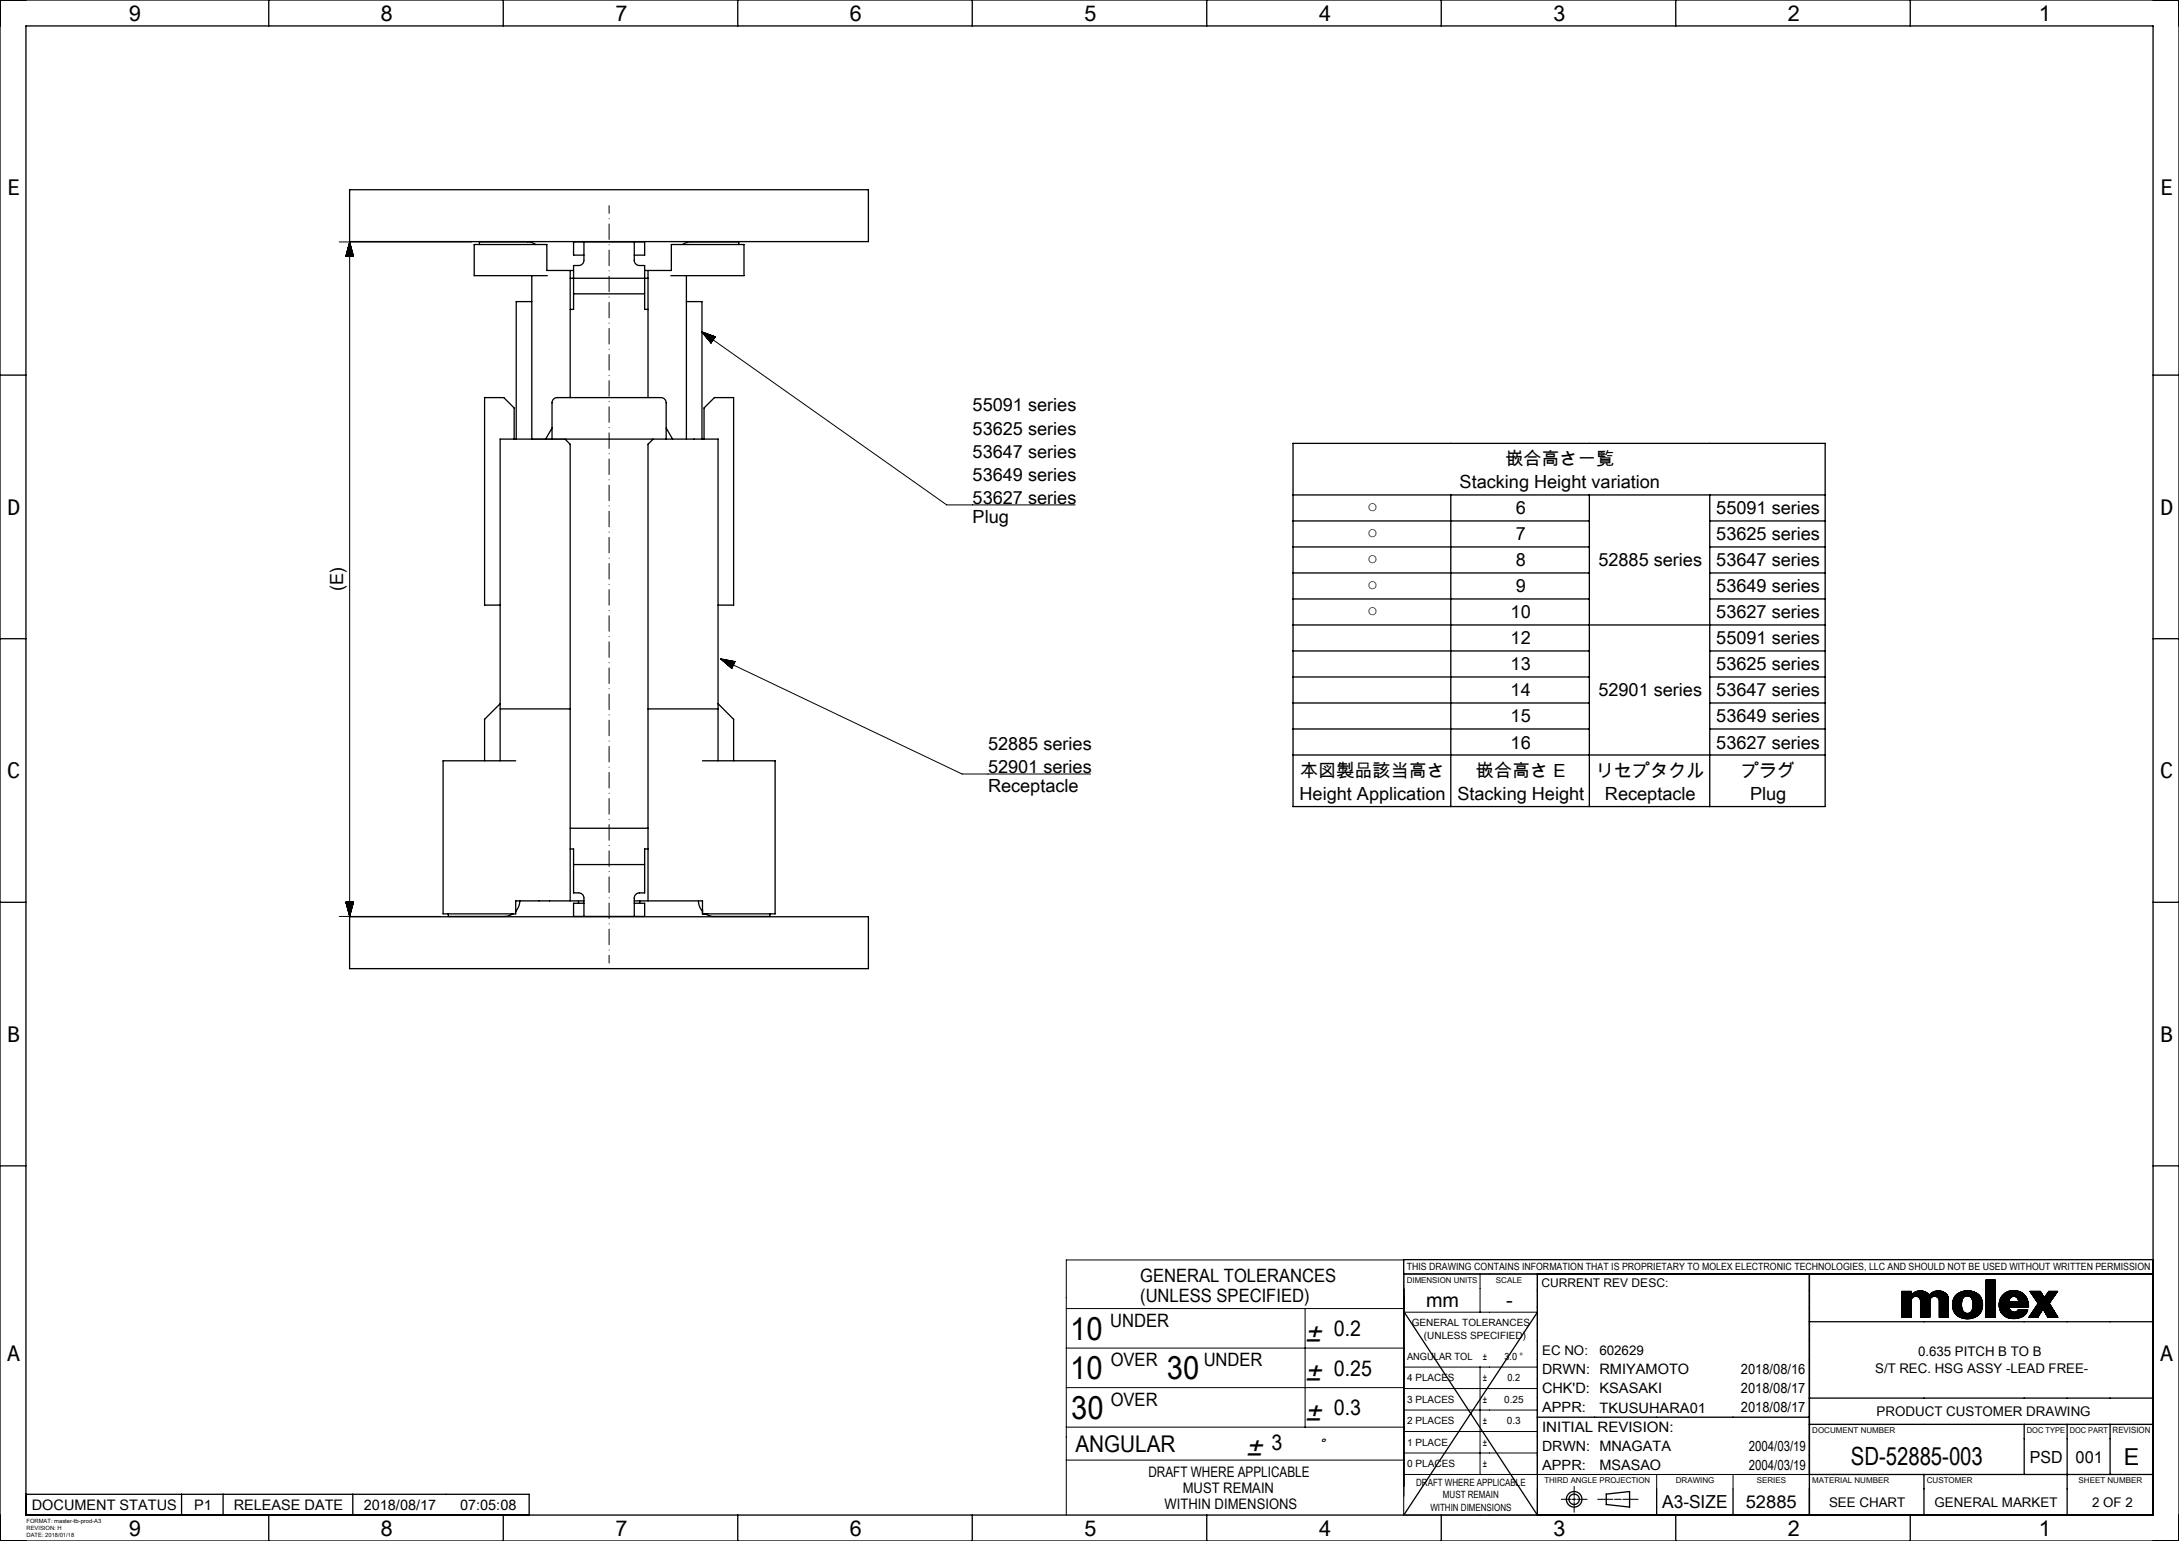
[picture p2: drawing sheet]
<svg xmlns="http://www.w3.org/2000/svg" width="420mm" height="297mm" viewBox="0 0 420 297" stroke-linecap="round" stroke-linejoin="round" font-family="sans-serif">
<g fill="none" stroke="#000" stroke-width=".19">
<path d="M117.4 39.6v1.5M65.4 46.6h25.5M66.7 49.4h1.4M66.7 49.4h.1M66.7 49.2v.2M66.8 49v.4M66.8 48.8v.6M66.8 48.7v.7M66.9 48.5v.9M66.9 48.3v1.1M67 48.1v1.3M67 48v1.4"/>
<path d="M67.1 47.8v1.6M67.1 47.6v1.8M67.2 47.4v2M67.2 47.2v2.2M67.3 47v2.4M67.3 46.9v2.5M67.4 46.7v2.7M67.4 46.6v130M67.4 46.6l-.7 2.8M67.4 46.6l.7 2.8M67.4 46.8v2.6M67.5 47v2.4"/>
<path d="M67.5 47.2v2.2M67.6 47.4v2M67.6 47.6v1.8M67.7 47.8v1.6M67.8 48v1.4M67.8 48.1v1.3M67.8 48.2v1.2M67.9 48.4v1M67.9 48.6v.8M68 48.8v.6M68 49v.4M68.1 49.2v.2"/>
<path d="M68.1 49.4h.1M117.4 42.1v.1M117.4 43.2v3M117.4 47.2h.1M117.4 48.2v3M117.4 52.2h.1M117.4 53.2v3M117.4 57.2v.1M117.4 58.3v3M117.4 62.3h.1M117.4 63.3v3M117.4 67.3h.1"/>
<path d="M117.4 68.3v3M117.4 72.3v.1M117.4 73.4v3M117.4 77.4h.1M117.4 78.4v3M135.2 63.9l47.3 33.4h24.7M135.2 63.9l1.8 2.2M135.2 63.9l2.7 1M135.3 64l2.1 1.5M135.4 64.1l2 1.5M135.5 64l2 1.4M135.5 64.3l1.9 1.3"/>
<path d="M135.7 64.5l1.7 1.2M135.7 64.1l1.8 1.3M135.8 64.6l1.5 1.1M135.9 64.2l1.7 1.1-1.6-1.1M135.9 64.8l1.4 .9M136 64.9l1.3 .9M136.2 65.1l1 .7M136.2 64.3l1.4 1M136.3 65.2l.9 .7M136.4 65.4l.8 .5M136.4 64.4l1.3 .8M136.5 65.5l.6 .5-.4-.3"/>
<path d="M136.6 64.4l1.1 .8M136.8 64.5l.9 .7M136.8 65.8l.3 .2M136.9 66l.2 .1M137 64.6l.7 .5M137 66.1h.1M137.2 64.6l.6 .5M137.3 64.7l.5 .3M137.5 64.8l.3 .2M137.7 64.8l.2 .1M137.9 64.9h.1M137.9 64.9l-.9 1.2"/>
<path d="M102.5 84.6h6.4M117.4 82.4h.1M117.4 83.4v3M117.4 87.4v.1M117.4 88.5v3M117.4 92.5h.1M117.4 93.5v3M117.4 97.5h.1M117.4 98.5v3M117.4 102.5v.1M117.4 103.6v3M117.4 107.6h.1"/>
<path d="M117.4 108.6v3M117.4 112.6h.1M117.4 113.6v3M117.4 117.6v.1M117.4 118.7v3M117.4 122.7h.1M117.4 123.7v3M117.4 127.7h.1M117.4 128.7v3M117.4 132.7v.1M117.4 133.8v3M117.4 137.8h.1"/>
<path d="M117.4 138.8v3M138.9 127l46.5 22.2h24.8M138.9 127l2.1 1.8M138.9 127l2.8 .5M139 127l2.4 1.1M139.1 127.2l2.2 1M139.2 127l2.2 1.1M139.2 127.3l2.1 1M139.4 127.1l2 1M139.4 127.4l1.9 .9M139.5 127.6l1.8 .8M139.6 127.1l1.8 .9"/>
<path d="M139.7 127.7l1.5 .7M139.7 127.1l1.8 .8-1.6-.7M139.8 127.8l1.4 .7M140 127.9l1.2 .6M140.1 127.2l1.4 .7M140.1 128.1l1.1 .5M140.3 128.2l.9 .4M140.3 127.3l1.2 .5M140.4 128.3l.7 .3M140.5 127.3l1 .5M140.6 128.4l.5 .3M140.7 127.3l.9 .4"/>
<path d="M140.7 128.6l.4 .1M140.9 128.7l.2 .1M140.9 127.4l.7 .3M141 128.8h.1M141.1 127.4l.5 .2M141.3 127.4l.3 .2M141.5 127.5h.2M141.7 127.5h.1M141.7 127.5l-.7 1.3M117.4 142.8h.1M117.4 143.8v3M117.4 147.8v.1"/>
<path d="M117.4 148.9v3M117.4 152.9h.1M117.4 153.9v3M117.4 157.9h.1M117.4 158.9v3M65.4 176.6h19.5M66.7 173.9h1.4M66.7 173.9l.7 2.7M66.7 173.9h.1M66.7 173.9v.2M66.7 173.9l.1 .4M66.8 173.9v.5"/>
<path d="M66.8 173.9v.6M66.9 173.9v.8M66.9 173.9v1M67 173.9v1.2M67 173.9v1.4M67.1 173.9v1.6M67.1 173.9v1.8M67.2 173.9v2M67.2 173.9v2.2M67.3 173.9v2.4M67.3 173.9l.1 2.6M67.5 173.9l-.1 2.5"/>
<path d="M67.5 173.9v2.4M67.6 173.9l-.1 2.2M67.6 173.9v2M67.7 173.9l-.1 1.8M67.7 173.9v1.6M67.8 173.9v1.4M67.8 173.9v1.3M67.9 173.9l-.1 1.1M67.9 173.9v.9M68 173.9l-.1 .7M68 173.9v.5M68.1 173.9l-.1 .4"/>
<path d="M68.1 173.9v.2M68.1 173.9h.1M68.1 173.9l-.7 2.7M117.4 162.9v.1M117.4 164v3M117.4 168h.1M117.4 169v3M117.4 173h.1M117.4 174v3M117.4 178v.1M117.4 179.1v3M117.4 183.1h.1"/>
<path d="M117.4 184.1v1.5M205.5 252.2h65.1M205.5 259.8h65.1M251.6 252.2v22.9M270.6 245.5h25.7v46.5h-25.7zM270.6 252.9h25.7M270.6 245.4v43M270.6 242.8h-65.1v49.2M285.3 245.5v7.4M366.6 248.9v5M366.6 248.9h1.8M366.6 248.9h.1"/>
<path d="M366.7 248.9l-.1 .1M366.8 248.9l-.2 .2M367 248.9l-.4 .4M367.1 248.9l-.5 .5M367.2 248.9l-.6 .6M367.3 248.9l-.7 .7M367.4 248.9l-.8 .8M367.5 248.9l-.9 .9M367.6 248.9l-1 1M367.7 248.9l-1.1 1.1M367.8 248.9l-1.2 1.2M367.9 248.9l-1.3 1.3"/>
<path d="M368 248.9l-1.4 1.4M368.1 248.9l-1.5 1.5M368.2 248.9l-1.6 1.6M368.3 248.9l-1.7 1.7M368.4 250.7a.89 .89 0 0 1 .9-.9 .89 .89 0 0 1 .9 .9M368.4 253.5l-.4 .4M368.4 253.4l-.5 .5M368.4 253.3l-.6 .6M368.4 253.2l-.7 .7M368.4 253.2l-.8 .7M368.4 253.1l-.8 .8M368.4 253l-.9 .9"/>
<path d="M368.4 252.9l-1 1M368.4 252.8l-1.1 1.1M368.4 252.7l-1.2 1.2M368.4 252.6l-1.3 1.3M368.4 252.5l-1.4 1.4M368.4 252.4l-1.5 1.5M368.4 252.3l-1.6 1.6M368.4 252.2l-1.7 1.7M368.4 252.1l-1.8 1.8M368.4 252l-1.8 1.8M368.4 251.9l-1.8 1.8M368.4 251.8l-1.8 1.8"/>
<path d="M368.4 251.7l-1.8 1.8M368.4 251.6l-1.8 1.8M368.4 251.5l-1.8 1.8M368.4 251.4l-1.8 1.8M368.4 251.3l-1.8 1.9M368.4 251.2l-1.8 1.8M368.4 251.1l-1.8 1.8M368.4 251l-1.8 1.8M368.4 250.9l-1.8 1.8M368.4 250.8l-1.8 1.9M368.4 250.8l-1.8 1.8M368.4 253.7l-.2 .2"/>
<path d="M368.4 253.6l-.3 .3M368.4 250.7v3.2h-1.8M368.4 250.7l-1.8 1.8M368.4 249.6l-1.8 1.8M368.4 249.5l-1.8 1.8M368.4 249.4l-1.8 1.8M368.4 249.3l-1.8 1.9M368.4 249.3l-1.8 1.8M368.4 249.2l-1.8 1.8M368.4 249.1l-1.8 1.8M368.4 249l-1.8 1.8M368.4 248.9l-1.8 1.8"/>
<path d="M368.4 248.9v.7M368.4 250.6l-1.8 1.8M368.4 250.5l-1.8 1.8M368.5 250.4l-1.9 1.9M368.8 249.2l-2.2 2.2M369 249.1l-2.4 2.4M369.1 249l-2.5 2.5M369.2 249l-2.6 2.6M369.4 248.9l-2.8 2.8M369.5 248.9l-2.9 2.9M369.6 248.8l-3 3M369.7 248.8l-3.1 3.1"/>
<path d="M369.7 248.8l-3.1 3.2M369.8 248.8l-3.2 3.2M369.9 248.8l-3.3 3.3M369.9 250.1l1.2-1.1-1.2 1.1M370 248.8l-3.4 3.4M370.1 250.3l1.2-1.2-1.2 1.2M370.1 248.8l-1.2 1.1M370.1 248.8l-1.1 1.1M370.2 251.1l1.6-1.6-1.6 1.7M370.2 250.9l1.5-1.5-1.5 1.7M370.2 250.8l1.5-1.4-1.5 1.5M370.2 250.7v3.2"/>
<path d="M370.2 248.8l-1.1 1.1M370.2 248.8l-1 1M370.3 248.8l-1.1 1M370.3 248.8l-1 1M370.5 248.8l-1.1 1M370.5 248.8l-1 1.1M370.6 248.8l-1.1 1.1M370.6 248.8l-1 1.1M370.7 248.8l-1.1 1.1M370.7 248.9l-1.1 1M370.8 248.9l-1.1 1M370.8 248.9l-1.1 1.1"/>
<path d="M370.9 248.9l-1.1 1.1M371 248.9l-1.1 1.2M371.1 249l-1.1 1.1M371.1 249l-1.1 1.2M371.2 249.1l-1.2 1.1M371.3 249.1l-1.2 1.3M371.4 249.1l-1.3 1.4M371.5 249.2l-1.3 1.4M371.5 249.3l-1.3 1.3M371.6 249.3l-1.4 1.4M371.6 249.3l-1.4 1.5M371.9 249.6l-1.7 1.6"/>
<path d="M371.9 249.6a2.3 2.3 0 0 0-3.5 0M372 253.9h.1M372 253.8l-.1 .1M372 253.7l-.2 .2M372 253.6l-.3 .3M372 253.5l-.4 .4M372 253.4l-.5 .5M372 253.3l-.6 .6M372 253.1l-.8 .8M372 253l-.9 .9M372 252.9l-1 1M372 252.8l-1.1 1.1"/>
<path d="M372 252.7l-1.2 1.2M372 252.6l-1.3 1.3M372 252.5l-1.4 1.4M372 252.4l-1.5 1.5M372 252.3l-1.6 1.6M372 252.2l-1.7 1.7M372 252.1l-1.8 1.8M372 252l-1.8 1.8M372 251.9l-1.8 1.9M372 251.9l-1.8 1.8M372 251.8l-1.8 1.8M372 251.6l-1.8 1.9"/>
<path d="M372 251.6l-1.8 1.8M372 251.5l-1.8 1.8M372 251.4l-1.8 1.8M372 251.3l-1.8 1.9M372 251.3l-1.8 1.8M372 251.2l-1.8 1.8M372 251.1l-1.8 1.8M372 251l-1.8 1.9M372 251l-1.8 1.8M372 250.9l-1.8 1.8M372 250.8l-1.8 1.8M372 250.7l-1.8 1.9"/>
<path d="M372 250.6l-1.8 1.8M372 250.5l-1.8 1.9M372 250.5l-1.8 1.8M372.1 250.4l-1.9 1.9M372.2 250.2l-2 2M372.3 249.2l-2.1 2.1M372.4 249.1l-2.2 2.3M372.6 249l-2.4 2.4M372.8 248.9l-2.6 2.6M372.9 248.9l-2.7 2.7M373 248.9l-2.8 2.8M373 248.8l-2.8 2.9"/>
<path d="M373.1 248.8l-2.9 3M373.2 248.8l-3 3M373.3 248.8l-3.1 3.1M373.3 248.8l-3.1 3.2M373.5 248.8l-3.3 3.3M373.6 248.8l-1.2 1.2M373.7 248.8l-1.2 1.1M373.7 248.8l-1.1 1.1M373.8 248.8l-1.1 1.1M373.8 250.8l1.4-1.4-1.4 1.5M373.8 248.8l-1 1M373.9 248.8l-1.1 1"/>
<path d="M374 248.8l-1 1M374.1 248.8l-1 1.1M374.2 248.9l-1 1M374.3 248.9l-1.1 1M374.4 248.9l-1.1 1M374.4 248.9l-1 1.1M374.5 249l-1 1M374.6 249l-1.1 1.1M374.7 249l-1.1 1.1M374.7 249.1l-1.1 1.1M374.8 249.1l-1.1 1.2M374.8 249.1l-1.1 1.3"/>
<path d="M375 249.2l-1.3 1.3M375 249.3l-1.2 1.2M375 249.3l-1.2 1.3M375.1 249.3l-1.3 1.3M375.1 249.4l-1.3 1.3M375.2 249.4l.3 .8v3.7h-1.7v-3.2a.89 .89 0 0 0-.9-.9 .89 .89 0 0 0-.9 .9v3.2h-1.8M375.2 249.4a2.3 2.3 0 0 0-3.3 .2M375.3 249.5l-1.5 1.5M375.3 249.6l-1.5 1.5M375.3 249.6l-1.5 1.6M375.4 249.6l-1.6 1.6M375.4 249.7l-1.6 1.6"/>
<path d="M375.4 249.7l-1.6 1.7M375.4 249.8l-1.6 1.7M375.5 249.8l-1.7 1.7M375.5 249.9l-1.7 1.7M375.5 250l-1.7 1.7M375.5 250l-1.7 1.8M375.5 250.1l-1.7 1.8M375.5 253.9h.1M375.5 253.8l-.1 .1M375.5 253.7l-.1 .2M375.5 253.7l-.2 .2M375.5 253.6l-.3 .3"/>
<path d="M375.5 253.5l-.4 .4M375.5 253.4l-.4 .5M375.5 253.4l-.5 .5M375.5 253.3l-.5 .6M375.5 253.3l-.6 .6M375.5 253.2l-.7 .7M375.5 253.1l-.7 .8M375.5 253l-.8 .9M375.5 253l-.9 .9M375.5 252.9l-1 1M375.5 252.8l-1 1.1M375.5 252.8l-1.1 1.1"/>
<path d="M375.5 252.7l-1.1 1.2M375.5 252.7l-1.2 1.2M375.5 252.5l-1.3 1.4M375.5 252.5l-1.4 1.4M375.5 252.4l-1.4 1.5M375.5 252.4l-1.5 1.5M375.5 252.3l-1.6 1.6M375.5 252.2l-1.6 1.7M375.5 252.2l-1.7 1.7M375.5 252.1l-1.7 1.8M375.5 252l-1.7 1.7M375.5 251.9l-1.7 1.8"/>
<path d="M375.5 251.9l-1.7 1.7M375.5 251.8l-1.7 1.8M375.5 251.8l-1.7 1.7M375.5 251.7l-1.7 1.7M375.5 251.6l-1.7 1.8M375.5 251.5l-1.7 1.8M375.5 251.5l-1.7 1.7M375.5 251.4l-1.7 1.7M375.5 251.3l-1.7 1.8M375.5 251.3l-1.7 1.7M375.5 251.2l-1.7 1.8M375.5 251.1l-1.7 1.8"/>
<path d="M375.5 251l-1.7 1.8M375.5 251l-1.7 1.7M375.5 250.9l-1.7 1.8M375.5 250.9l-1.7 1.7M375.5 250.8l-1.7 1.7M375.5 250.7l-1.7 1.8M375.5 250.7l-1.7 1.7M375.5 250.6l-1.7 1.8M375.5 250.5l-1.7 1.7M375.5 250.4l-1.7 1.8M375.5 250.4l-1.7 1.7M375.5 250.3l-1.7 1.8"/>
<path d="M375.5 250.3l-1.7 1.7M375.5 250.2l-1.7 1.7M376.7 252.9a3.3 3.3 0 0 0 4.4 .7M377.4 249.3l-.7 .7M377.5 249.2l-.8 .9M377.7 249.1l-1.1 1.1M377.7 253.8l1-.8-.9 .9M377.8 249.1l-1.2 1.2M377.9 249l-1.4 1.4M378 253.9l.9-.8-.9 .9M378 249l-1.5 1.5M378.1 251.5l-1.4 1.4"/>
<path d="M378.1 251.4l-1.5 1.4M378.1 249l-1.6 1.6M378.1 251.6l-1.4 1.4 1.4-1.4M378.1 251.3l-1.5 1.5 1.5-1.4M378.1 251.2l-1.5 1.5M378.1 251.7l-1.3 1.3M378.1 251.8l-1.3 1.3M378.1 251.8l-1.3 1.3 1.3-1.2M378.1 251.1l-1.5 1.5M378.1 251.9l-1.2 1.3M378.1 251l-1.6 1.6M378.1 252l-1.2 1.2"/>
<path d="M378.1 250.9l-1.6 1.6M378.1 252.1l-1.2 1.2M378.2 250.8l-1.7 1.7M378.2 252.1l-1.2 1.2M378.2 252.2l-1.2 1.1M378.2 250.7l-1.7 1.7M378.2 252.2l-1.2 1.2M378.2 250.6l-1.7 1.8M378.2 252.3l-1.1 1.1 1.1-1.1M378.2 252.4l-1.1 1.1M378.3 250.5l-1.9 1.8 1.8-1.7M378.3 252.4l-1.1 1.1"/>
<path d="M378.3 248.9l-1.9 1.9M378.3 252.5l-1.1 1M378.3 252.5a.98 .98 0 0 0 .9 .6 .98 .98 0 0 0 .9-.6M378.3 252.5l-1.1 1.1M378.3 252.6l-1 1 1-1M378.3 250.3l-1.9 1.9M378.3 252.6l-.9 1M378.4 252.7l-1 1M378.4 252.8l-.9 .9M378.4 248.9l-2 2M378.5 252.8l-1 .9M378.5 248.8l-2.1 2.2"/>
<path d="M378.5 252.8l-.9 1M378.5 252.9l-.8 .9 .9-.9M378.6 248.8l-2.2 2.2M378.6 248.8l-2.3 2.3M378.7 253l-.9 .9M378.7 248.8l-2.4 2.4M378.7 253l-.8 .9M378.8 253l-.9 .9M378.9 248.8l-2.6 2.5M378.9 248.8l-2.6 2.6M379 253.1l-1 .9M379 248.8l-2.7 2.6"/>
<path d="M379 253.1l-.9 .9M379.1 248.8l-2.8 2.7M379.1 253.1l-.9 .9M379.1 248.8l-2.8 2.8M379.2 253.1l-.9 .9M379.2 248.8l-2.9 2.8M379.2 253.1l-.9 1M379.2 248.8l-2.9 2.9M379.3 253.1l-.9 1M379.4 248.8l-3.1 3M379.4 253.1l-1 1M379.5 248.8l-3.1 3.1"/>
<path d="M379.5 253.1l-1 1M379.6 248.8l-3.2 3.2M379.6 253l-1 1.1M379.7 248.8l-3.3 3.3M379.8 252.9l-1.2 1.2M379.8 248.8l-1.1 1.1M379.9 248.8l-1 1M379.9 248.8l-.9 1M380 248.8l-.9 1M380 248.9l-.9 .9M380.1 248.9l-.9 .9M380.1 250.4a1.02 1.02 0 0 0-1.1-.6 1.02 1.02 0 0 0-.8 1l-.1 .9 .2 .8"/>
<path d="M380.1 250.4l.2 .8-.2 1.3M380.1 248.9l-.8 .9M380.2 252.1l1.8-1.6-1.8 1.7M380.2 248.9l-.9 .9M380.3 250.9l1.3-1.2-1.3 1.3M380.3 248.9l-.9 .9M380.3 251.1l1.4-1.3-1.4 1.4M380.3 251.6l1.5-1.5-1.5 1.6M380.3 248.9l-.8 .9M380.4 248.9l-.9 .9M380.4 249l-.8 .8M380.5 249l-.9 .8"/>
<path d="M380.5 249l-.9 .9M380.6 249l-.9 .9M380.6 249l-.8 1 .9-.9M380.7 249.1l-.9 .9M380.8 249.1l-1 .9M380.8 249.1l-.9 .9M380.8 249.1l-.9 1M380.9 249.2l-.9 .9M381 249.2l-1 1M381.1 249.3l-1 1M381.1 249.3l-1 1.1 1-1.1M381.1 249.3a3.3 3.3 0 0 0-4.4 .7 3.1 3.1 0 0 0 0 2.9"/>
<path d="M381.1 249.3l.7 .7M381.2 249.3l-1.1 1.1M381.2 249.4l-1.1 1.1M381.3 249.4l-1.1 1.1M381.3 249.4l-1.1 1.2M381.3 249.5l-1.1 1.1M381.4 249.5l-1.2 1.2M381.4 249.6l-1.2 1.2M381.5 249.6l-1.3 1.3M381.5 253.3l-.1 .1M381.6 249.7l-1.3 1.3M381.6 249.7l-1.3 1.4"/>
<path d="M381.7 249.8l-1.4 1.5M381.7 253l-.6 .6M381.7 249.9l-1.4 1.4M381.8 250l-1.5 1.4M381.8 250l-1.5 1.5M381.8 250a2.85 2.85 0 0 1-.7 3.6M381.8 252.9l-.8 .8M381.9 250.2l-1.6 1.6M381.9 252.8l-1 1M381.9 250.2l-1.6 1.7M381.9 252.7l-1.2 1.1M381.9 250.3l-1.6 1.6"/>
<path d="M381.9 250.3l-1.6 1.7M381.9 250.4l-1.7 1.7M382 252.5l-1.5 1.4M382 250.5l-1.8 1.8M382 250.5l-1.9 2M382 252.4l-1.6 1.6M382 250.6l-1.9 2M382 252.3l-1.7 1.7M382 250.7l-2 2.1M382.1 252.2l-1.9 1.8M382.1 250.7l-3.4 3.4M382.1 250.8l-3.4 3.3"/>
<path d="M382.1 252.1l-1.9 2M382.1 250.8l-3.3 3.4M382.1 250.9l-3.3 3.3M382.1 252.1l-2 2M382.1 250.9l-3.2 3.3M382.1 252l-2.1 2.1M382.1 251l-3.1 3.2M382.1 251.1l-3.1 3.1M382.1 251.9l-2.2 2.2M382.1 251.1l-3 3.1M382.1 251.8l-2.3 2.3M382.1 251.2l-3 3"/>
<path d="M382.1 251.7l-2.4 2.5M382.1 251.2l-2.9 3M382.1 251.7l-2.5 2.5M382.1 251.3l-2.8 2.9M382.2 251.6l-2.6 2.6M382.2 251.4l-2.9 2.8M382.2 251.5l-2.7 2.7M382.2 251.5l-2.8 2.7M382.8 246.7v7.2h1.8v-7.2M382.8 246.7h1.8M382.8 246.7h.1M382.9 246.7l-.1 .2"/>
<path d="M383 246.7l-.2 .2M383 246.7l-.2 .3M383.1 246.7l-.3 .3M383.2 246.7l-.4 .4M383.2 246.7l-.4 .5M383.3 246.7l-.5 .5M383.3 246.7l-.5 .6M383.5 246.7l-.7 .7M383.5 246.7l-.7 .8M383.6 246.7l-.8 .8M383.6 246.7l-.8 .9M383.7 246.7l-.9 .9"/>
<path d="M383.8 246.7l-1 1M383.8 246.7l-1 1.1M383.9 246.7l-1.1 1.2M384 246.7l-1.2 1.2M384.1 246.7l-1.3 1.3M384.2 246.7l-1.4 1.4M384.2 246.7l-1.4 1.5M384.3 246.7l-1.5 1.5M384.4 246.7l-1.6 1.6M384.5 246.7l-1.7 1.7M384.5 246.7l-1.7 1.8M384.6 251l-1.8 1.8"/>
<path d="M384.6 250.9l-1.8 1.9M384.6 250.8l-1.8 1.9M384.6 250.8l-1.8 1.8M384.6 250.7l-1.8 1.8M384.6 250.6l-1.8 1.8M384.6 250.5l-1.8 1.9M384.6 250.4l-1.8 1.9M384.6 250.4l-1.8 1.8M384.6 250.3l-1.8 1.8M384.6 250.2l-1.8 1.9M384.6 250.2l-1.8 1.8M384.6 250.1l-1.8 1.8"/>
<path d="M384.6 249.9l-1.8 1.9M384.6 249.9l-1.8 1.8M384.6 249.8l-1.8 1.8M384.6 249.7l-1.8 1.8M384.6 249.6l-1.8 1.9M384.6 249.6l-1.8 1.8M384.6 249.5l-1.8 1.8M384.6 249.4l-1.8 1.9M384.6 249.3l-1.8 1.9M384.6 249.3l-1.8 1.8M384.6 249.2l-1.8 1.8M384.6 249.1l-1.8 1.8"/>
<path d="M384.6 249l-1.8 1.9M384.6 248.9l-1.8 1.9M384.6 248.9l-1.8 1.8M384.6 248.8l-1.8 1.8M384.6 248.7l-1.8 1.9M384.6 248.7l-1.8 1.8M384.6 248.6l-1.8 1.8M384.6 248.4l-1.8 1.9M384.6 248.4l-1.8 1.8M384.6 248.3l-1.8 1.8M384.6 248.2l-1.8 1.8M384.6 248.1l-1.8 1.9"/>
<path d="M384.6 248.1l-1.8 1.8M384.6 248l-1.8 1.8M384.6 247.9l-1.8 1.8M384.6 247.8l-1.8 1.9M384.6 247.8l-1.8 1.8M384.6 247.7l-1.8 1.8M384.6 247.6l-1.8 1.8M384.6 247.5l-1.8 1.9M384.6 247.4l-1.8 1.9M384.6 247.4l-1.8 1.8M384.6 247.3l-1.8 1.8M384.6 247.2l-1.8 1.9"/>
<path d="M384.6 247.2l-1.8 1.8M384.6 247.1l-1.8 1.8M384.6 246.9l-1.8 1.9M384.6 246.9l-1.8 1.8M384.6 246.8l-1.8 1.8M384.6 246.7l-1.8 1.8M384.6 253.8l-.1 .1M384.6 253.7l-.2 .2M384.6 253.6l-.2 .3M384.6 253.6l-.3 .3M384.6 253.5l-.4 .4M384.6 253.3l-.5 .6"/>
<path d="M384.6 253.3l-.6 .6M384.6 253.2l-.7 .7M384.6 253.1l-.8 .8M384.6 253l-.9 .9M384.6 252.9l-1 1M384.6 252.8l-1.1 1.1M384.6 252.7l-1.2 1.2M384.6 252.6l-1.3 1.3M384.6 252.5l-1.4 1.4M384.6 252.4l-1.5 1.5M384.6 252.3l-1.6 1.6M384.6 252.2l-1.7 1.7"/>
<path d="M384.6 252.1l-1.8 1.8M384.6 252l-1.8 1.9M384.6 252l-1.8 1.8M384.6 251.9l-1.8 1.8M384.6 251.8l-1.8 1.8M384.6 251.7l-1.8 1.9M384.6 251.7l-1.8 1.8M384.6 251.6l-1.8 1.8M384.6 251.5l-1.8 1.8M384.6 251.4l-1.8 1.9M384.6 251.3l-1.8 1.8M384.6 251.2l-1.8 1.8"/>
<path d="M384.6 251.1l-1.8 1.9M384.6 251.1l-1.8 1.8M385.3 251.2v.6M385.3 251.8l.4 1.1M386.4 249.2l-.6 .6M386.6 249.1l-.9 .9M386.7 249l-1.1 1.1M386.9 249l-1.3 1.3M387 248.9l-1.5 1.5M387.1 248.9l-1.6 1.6M387.2 248.8l-1.7 1.8M387.3 250.8l-1.8 1.7"/>
<path d="M387.3 250.7l-1.8 1.8M387.3 250.8l-1.8 1.8M387.3 251.9l-1.4 1.4M387.3 252l-1.3 1.3M387.3 250.6l-1.8 1.8M387.3 252.1l-1.3 1.2M387.3 250.5l-1.8 1.9M387.3 252.1l-1.2 1.3M387.3 248.8l-1.9 1.9M387.3 250.9l-1.8 1.7M387.3 250.4l-1.9 1.9M387.3 252.2l-1.2 1.2"/>
<path d="M387.3 252.3l-1.2 1.2M387.4 252.3l-1.2 1.2M387.4 250.3l-2 2M387.4 252.4l-1.2 1.1M387.4 250.9l-1.8 1.8M387.4 248.8l-2 2M387.4 252.4l-1.1 1.2M387.5 248.8l-2.1 2.1M387.5 252.5l-1.1 1.2M387.5 250.9l-1.9 1.9M387.5 252.6l-1.1 1.1M387.5 248.8l-2.1 2.2"/>
<path d="M387.6 252.6l-1.1 1.1M387.6 250.1a.9 .9 0 0 1 1-.1 .9 .9 0 0 1 .4 .9h-1.7l.1-.6zM387.6 252.7l-1.1 1M387.6 248.8l-2.2 2.2M387.6 250.9l-2 1.9M387.6 252.7l-1 1.1M387.7 250.9l-2 2M387.7 252.7l-1.1 1.1M387.7 250.9l-2 2 2.1-2M387.8 252.8l-1 1.1M387.8 248.7l-2.5 2.5M387.9 250.9l-2.2 2.1"/>
<path d="M387.9 252.8l-1.1 1.1M387.9 248.7l-2.6 2.6M387.9 250.9l-2.1 2.1M387.9 248.7l-2.6 2.7M388 252.9l-1.1 1M388 250.9l-2.2 2.2 2.2-2.2M388 248.7l-2.7 2.7M388.1 252.9l-1.2 1M388.1 248.7l-2.8 2.8M388.1 252.9l-1.1 1.1M388.2 250.9l-2.3 2.3M388.2 252.9l-1.1 1.1"/>
<path d="M388.2 248.7l-2.9 2.9M388.2 251.9l2.2-2.1-2.1 2.1M388.3 252.9l-1.2 1.1M388.3 250.9l-2.4 2.3M388.3 248.7l-3 3M388.3 250.9l-1 1M388.3 252.9l-1.1 1.1M388.4 248.7l-3.1 3.1M388.4 251.9l2.1-2-2.1 2M388.4 250.9l-1 1M388.4 249.9l1-.9-1 .9M388.4 252.9l-1.2 1.2"/>
<path d="M388.5 250.9l-1.1 1M388.5 248.7l-3.2 3.2M388.5 252.9l-1.2 1.2M388.5 250.9l-1 1M388.5 248.8l-3.2 3.1M388.6 248.8l-3.2 3.2M388.6 250.9l-1.1 1M388.7 250.9l-1 1M388.7 248.8l-3.3 3.3M388.7 252.7l-1.4 1.4M388.8 250.9l-1.1 1M388.8 248.8l-3.4 3.4"/>
<path d="M388.8 250.9l-1 1M388.9 248.8l-1.2 1.2M388.9 250.9l-1.1 1M388.9 248.8l-1.1 1.1M388.9 250.9l-1 1M389 248.8l-1.1 1.1M389 251.9l1.7-1.6-1.7 1.6M389 250.9l-1 1M389 248.9l-1 1M389 250.5l1.1-1-1.1 1.1M389 252.4l-.1 .2M389.1 250.8l1.2-1.2-2.3 2.3"/>
<path d="M389.1 252.4l-1.7 1.7M389.1 248.9l-1 1M389.1 252.4l-1.6 1.7M389.2 248.9l-1 1M389.2 248.9l-.9 1M389.2 252.4l-1.7 1.7M389.3 252.4l-1.7 1.7M389.3 248.9l-.9 1M389.4 252.4l-1.7 1.7M389.5 249l-1 .9M389.5 249l-.9 1M389.5 252.4l-1.7 1.7"/>
<path d="M389.5 249.1l-.8 .9M389.6 252.4l-1.7 1.7M389.7 249.1l-1 1M389.7 252.4l-1.7 1.7M389.7 249.1l-.9 1 .9-.9M389.8 249.2l-1 1M389.8 252.4l-1.7 1.7M389.8 249.2l-.9 1M389.9 252.4l-1.7 1.7M389.9 249.3l-1 .9M389.9 249.3l-1 1M390 249.3l-1 1.1"/>
<path d="M390 252.4l-1.8 1.7M390 249.4l-1 1M390 252.4l-1.7 1.7M390.1 249.4l-1.1 1.1M390.1 252.4l-1.7 1.7M390.2 249.5l-1.2 1.1M390.2 252.4l-1.7 1.7M390.2 249.5l-1.1 1.2M390.2 249.6l-1.1 1.1M390.3 252.4l-1.7 1.7M390.3 249.7l-2.2 2.2M390.3 252.4l-1.6 1.7"/>
<path d="M390.4 249.8l-2.1 2.1M390.5 252.4l-1.8 1.7M390.5 249.9l-2 2M390.5 252.4l-1.6 1.7M390.5 250l-1.9 1.9M390.5 253.1l-.4 .5M390.6 250l-1.9 1.9M390.6 250.1l-1.9 1.8M390.6 252.4l-1.6 1.7M390.6 250.1l.3 .7 .1 1.1h-3.7a.92 .92 0 0 0 .6 .9 .92 .92 0 0 0 1.1-.4h1.9M390.6 250.1a2.85 2.85 0 0 0-3-1.3 2.85 2.85 0 0 0-2.3 2.4M390.6 250.1l-1.8 1.8"/>
<path d="M390.6 250.1l-1.7 1.8M390.6 250.2l-1.7 1.7M390.6 253l-.7 .7M390.6 252.4l-1.6 1.6M390.7 252.4l-1.6 1.6M390.7 252.9l-.9 .9M390.7 250.3l-1.5 1.6M390.7 250.4l-1.5 1.5M390.7 250.4l-1.4 1.5M390.8 252.8l-1.1 1M390.8 250.5l-1.5 1.4M390.8 252.4l-1.6 1.6"/>
<path d="M390.8 250.5l-1.4 1.4M390.8 250.6l-1.3 1.3M390.8 252.6l-1.3 1.3M390.8 252.4l-1.5 1.6M390.8 250.7l-1.2 1.2M390.8 252.5l-1.4 1.4M390.9 252.4a2.62 2.62 0 0 1-3.1 1.7 2.64 2.64 0 0 1-2.1-1.2M390.9 250.7l-1.2 1.2M390.9 250.8l-1.1 1.1M390.9 250.9l-1 1M390.9 251l-.9 .9M390.9 251.1l-.8 .8"/>
<path d="M390.9 251.1l-.7 .8M391 251.2l-.8 .7M391 251.2l-.7 .7M391 251.3l-.6 .6M391 251.4l-.5 .5M391 251.5l-.4 .4M391 251.5l-.3 .4M391 251.6l-.3 .3M391 251.7l-.2 .2M391 251.8v.1M391 251.8l-.1 .1M391 253.9h1.8l1-1.6 .9 1.6"/>
<path d="M391.3 248.9h.1M391.4 248.9l-.1 .1M391.5 248.9l-.2 .1M391.6 248.9l-.2 .2M391.7 248.9l-.3 .2M391.8 248.9l-.3 .3M391.9 248.9l-.4 .3M391.9 248.9l-.4 .4M392 248.9l-.4 .4M392.1 248.9l-.5 .5M392.1 250.2l1.3-1.2-1.2 1.2M392.2 248.9l-.6 .5"/>
<path d="M392.2 248.9l-.5 .6M392.3 248.9l-.6 .6M392.4 250.5l1.2-1.2-1.2 1.3M392.4 248.9l-.7 .7M392.5 250.6l1.2-1.1-1.2 1.2M392.5 248.9l-.7 .7M392.6 248.9l-.8 .8M392.7 248.9l-.8 .9 .9-.9M392.8 248.9l-.9 .9M392.8 253.8v.1M392.9 248.9l-1 .9M392.9 253.7l-.2 .2"/>
<path d="M392.9 248.9l-1 1M393 253.5l-.3 .4M393.1 248.9l-1.1 1.1M393.1 253.4l-.5 .5M393.2 248.9l-1.1 1.2 1.1-1.2M393.2 253.2l-.6 .7M393.3 248.9l.7 1.2M393.3 248.9h-2l1.5 2.3-1.8 2.7M393.3 248.9l-1.2 1.2M393.4 249.1l-1.2 1.2M393.4 252.9l-1 1M393.5 249.2l-1.2 1.1"/>
<path d="M393.5 249.2l-1.2 1.2M393.5 252.7l-1.1 1.2M393.5 249.3l-1.2 1.2M393.6 252.6l-1.3 1.3M393.6 249.4l-1.2 1.2M393.7 249.5l-1.2 1.2M393.7 249.6l-1.2 1.1M393.7 252.4l-1.4 1.5M393.7 249.6l-1.1 1.2M393.8 249.7l-1.2 1.2M393.8 249.7l-1.1 1.2M393.8 249.8l-1.1 1.1"/>
<path d="M393.9 252.4l1.2-1.1-1.2 1.2M393.9 249.8l-1.2 1.2M393.9 249.9l-1.2 1.1M393.9 249.9l-1.2 1.2M393.9 249.9l-1.1 1.2M393.9 252.6l1.2-1.2-1.1 1.2M394 250l-1.2 1.2M394 250.1l-1.3 1.3M394 252.7l1.2-1.1-1.1 1.2M394 250.1l.9-1.2h1.7l-1.6 2.3 1.7 2.7h-2M394.1 252.9l1.2-1.2-1.1 1.2M394.2 253l1.2-1.1-1.1 1.2"/>
<path d="M394.9 248.9v.1M395 251.2l-1.2 1.2M395 248.9l-.4 .5M395.1 251.3l-1.2 1.2M395.1 248.9l-.7 .7M395.2 251l-1.4 1.3M395.2 248.9l-.9 .8M395.2 251.4l-1.2 1.2M395.2 251.5l-1.2 1.2M395.2 248.9l-1 1M395.3 251.6l-1.2 1.3 1.2-1.2M395.3 248.9l-2.7 2.6"/>
<path d="M395.3 250.8l-3.1 3.1M395.3 248.9l-2.8 2.8M395.4 251.8l-1.2 1.2M395.4 248.9l-3 3M395.4 250.6l-3.3 3.3M395.5 252l-1.2 1.2 1.2-1.2M395.5 248.9l-3.4 3.4M395.5 252l-1.2 1.2M395.6 252.1l-1.2 1.2M395.6 250.4l-3.5 3.5M395.6 248.9l-3.6 3.6M395.6 252.2l-1.2 1.1"/>
<path d="M395.6 252.2l-1.1 1.2M395.6 248.9l-3.7 3.7M395.7 252.3l-1.2 1.2M395.7 252.3l-1.2 1.3M395.7 248.9l-3.9 3.9M395.8 252.4l-1.2 1.2M395.8 248.9l-4.2 4.1M395.8 252.5l-1.2 1.1M395.8 252.5l-1.2 1.2M395.8 248.9l-4.3 4.3M395.8 252.6l-1.1 1.2M395.9 250l-3.9 3.9"/>
<path d="M395.9 252.6l-1.2 1.2M395.9 248.9l-4.5 4.5M395.9 252.7l-1.2 1.2M395.9 252.7l-1.1 1.2M396 252.7l-1.2 1.2M396 252.8l-1.1 1.1M396 249.8l-4.1 4.1M396 248.9l-4.8 4.8M396 253.9l.4-.4-.3 .4M396 252.9l-1 1M396.1 252.9l-1 1M396.1 248.9l-5 5"/>
<path d="M396.1 253l-.9 .9M396.1 249.6l-4.3 4.3M396.1 253l-.8 .9M396.2 253.1l-.8 .8M396.2 248.9l-5 5M396.2 253.2l-.7 .7M396.3 253.2l-.7 .7M396.3 253.9l.2-.2-.2 .2M396.3 249.4l-4.5 4.5M396.3 253.3l-.6 .6M396.3 248.9l-5 5M396.3 253.3l-.5 .6"/>
<path d="M396.4 253.4l-.6 .5M396.4 248.9l-5 5M396.4 253.4l-.5 .5M396.4 249.2l-4.7 4.7M396.5 253.6l-.4 .3M396.5 253.6l-.3 .3M396.5 248.9l-5 5M396.6 249l-4.9 4.9M396.6 253.7l-.2 .2M396.6 248.9l-5 5M396.6 253.8l-.1 .1M396.6 253.8v.1"/>
<path d="M396.6 253.9h.1M205.5 275.1h65.1M205.5 267.4h65.1M270.6 263.5h25.7M270.6 267.6h25.7M270.6 271.8h25.7M270.6 275.9h25.7M285.3 263.5v20.7M205.5 281.4h65.1M270.6 284.2h78.2v2.7M270.6 280h25.7M300.9 289h2"/>
<path d="M303.1 289h.7M303.4 286.5v1.9M303.4 288.6v.7M303.4 289.5v2M304 289h1.9M308 289h2.9M311.2 289h1.3M312.8 289h3M319.3 284.2v2.7M334 284.2v2.7"/>
</g>
<g fill="none" stroke="#000" stroke-width=".25">
<path d="M0 0h420v297h-420zM51.8 0v5M97 0v5M142.2 0v5M187.4 0v5M232.6 0v5M277.8 0v5M323 0v5M368.2 0v5M5 5h410v287h-410zM67.4 36.6h100v10h-100zM92.4 47.1v-.5h9.3l.8 .2 .7 .3"/>
<path d="M102.5 58.1h-3v26.5M102.5 53.1v31.5M109.9 53.6h15M109.9 52.1v24.5M110.6 52.1h-5.2v-5h-14v6h14.1M110.6 56.6h13.7M112.6 46.6v3.6a1 1 0 0 1-1 1h-1v8.4h-.7M112.6 49.2h-2v-2.6h13.7v2.6h-2M122.3 46.6v4l.6 .5 1.4 .1v8.4h.6M124.3 52.1h5.1v-5h14v6h-14.1M124.9 52.1v24.5M131.6 47.1l.7-.3 .8-.2h9.3v.5"/>
<path d="M132.3 58.1h3v26.5M132.3 53.1v31.5M0 72.3h5M415 72.3h5M99.1 84.6v-6l-2-2h-3.7v40h3M106.4 84.6v-7.1l.2-.5 .5-.3 20.3-.1 .7 .3 .3 .6v7.1M106.4 82.5l-1.2 2.1M108.9 84.6l1 1v88M125.9 84.6l-1 1v88M128.4 82.5l1.2 2.1M135.7 84.6v-6l2-2h3.7v40h-3M249.2 85.5h102.6v69.9h-102.6z"/>
<path d="M249.2 95.4h102.6M279.6 95.4v60M306.3 95.4v60M329.6 95.4v60M249.2 100.4h57.1M249.2 105.4h57.1M249.2 110.4h57.1M249.2 115.4h57.1M329.6 100.4h22.2M329.6 105.4h22.2M329.6 110.4h22.2M329.6 115.4h22.2"/>
<path d="M0 123.1h5M96.4 135.6l-3 3v8M96.4 136.6h13.5M124.9 136.6h13.5M138.4 135.6l3 3v8M249.2 120.5h102.6M249.2 125.5h57.1M249.2 130.5h57.1M249.2 135.5h57.1M329.6 125.5h22.2M329.6 130.5h22.2M329.6 135.5h22.2"/>
<path d="M415 123.1h5M96.4 146.6v-62h42v62M99.4 146.6h-14v29.5h14v-2.5h13.2M109.9 159.6h15M135.4 146.6h14v29.5h-14v-2.5h-13.1M249.2 140.5h57.1M249.2 145.5h102.6M329.6 140.5h22.2M0 173.9h5M67.4 176.7h100v10h-100zM86.4 176.1v.5h10.8l.8-.1 .8-.4M100.2 173.6l-.2 1.1-.6 .9"/>
<path d="M103.9 173.6h.1M105.9 173.6h.1M109.9 163.6h.7v8.5h1a1 1 0 0 1 1 1v3.5M110.6 166.6h13.7M111.5 173.6v.5M112.6 174.1h-2v2.5h13.7v-2.5h-2M123.3 173.6v.5M124.9 163.6h-.6v8.5h-1.4l-.6 .6v3.9M134.6 173.6l.2 .9 .6 1.1M148.4 176.1v.5h-10.8l-.8-.1-.8-.4M415 173.9h5M0 224.7h5"/>
<path d="M415 224.7h5M270.7 253l25.6 38.9M296.3 253l-25.6 38.8M296.3 245.5v38.7M348.8 254.7h66.2M348.8 245.5v46.5M415 242.8h-144.4v2.7h144.4M296.3 273.1h52.5M348.8 269.5h66.2M348.8 274.5h66.2M390.2 274.5v9.7M398.4 274.5v17.5"/>
<path d="M406.7 274.5v9.7M5 288h97v4M35 288v4M43 288v4M51.8 292v5M68 288v4M97 292v5M142.2 292v5M187.4 292v5M232.6 292v5M277.8 292v5M296.3 286.9v5.1"/>
<path d="M309.6 288l4.5-.5v3l-4.5-.5zM319.3 286.9v5.1M323 292v5M334 286.9v5.1M348.8 284.2h66.2M368.2 292v5M370.8 284.2v7.8"/>
<circle cx="303.4" cy="289" r="1"/>
<circle cx="303.4" cy="289" r="1.5"/>
</g>
<g font-size="6.9">
<text x="251.8" y="259.3">±</text>
<text x="251.8" y="267">±</text>
<text x="251.8" y="274.6">±</text>
<text x="240.4" y="281.3">±</text>
</g>
<g font-size="6.2">
<text x="206.3" y="258.2">10</text>
<text x="206.3" y="265.9">10</text>
<text x="224.9" y="265.9">30</text>
<text x="206.5" y="273.5">30</text>
</g>
<text font-size="4.8" x="356.8" y="282.4">SD-52885-003</text>
<text font-size="4.5" x="409.4" y="282.3">E</text>
<text font-size="4.4" x="207.3" y="279.8">ANGULAR</text>
<g font-size="4.2">
<text x="24.8" y="4">9</text>
<text x="73.3" y="4">8</text>
<text x="118.5" y="4">7</text>
<text x="163.7" y="4">6</text>
<text x="208.9" y="4">5</text>
<text x="254.1" y="4">4</text>
<text x="299.3" y="4">3</text>
<text x="344.5" y="4">2</text>
<text x="393" y="4">1</text>
<text x="1.4" y="37.7">E</text>
<text x="416.4" y="37.7">E</text>
<text x="1.4" y="99.2">D</text>
<text x="416.4" y="99.2">D</text>
<text x="1.4" y="150">C</text>
<text x="416.4" y="150">C</text>
<text x="1.4" y="200.8">B</text>
<text x="416.4" y="200.8">B</text>
<text x="257.1" y="257.5">0.2</text>
<text x="1.4" y="262.3">A</text>
<text x="416.4" y="262.3">A</text>
<text x="257.1" y="265.1">0.25</text>
<text x="257.1" y="272.8">0.3</text>
<text x="245.1" y="279.5">3</text>
<text x="24.8" y="296">9</text>
<text x="73.3" y="296">8</text>
<text x="118.5" y="296">7</text>
<text x="163.7" y="296">6</text>
<text x="208.9" y="296">5</text>
<text x="254.1" y="296">4</text>
<text x="299.3" y="296">3</text>
<text x="344.5" y="296">2</text>
<text x="393" y="296">1</text>
</g>
<g font-size="3.9">
<text x="274.9" y="252">mm</text>
<text x="290.3" y="252">-</text>
</g>
<text font-size="3.7" x="254.7" y="279.7">°</text>
<g font-size="3.5">
<text x="187.5" y="79.3">55091 series</text>
<text x="187.5" y="83.7">53625 series</text>
<text x="187.5" y="88.2">53647 series</text>
<text x="290.2" y="89.7">嵌合高さ一覧</text>
<text x="187.5" y="92.6">53649 series</text>
<text x="281.3" y="94.1">Stacking Height variation</text>
<text x="187.5" y="97.1">53627 series</text>
<text x="187.5" y="100.8">Plug</text>
<text x="263.5" y="99.1">○</text>
<text x="292.2" y="99.2">6</text>
<text x="330.8" y="99.2">55091 series</text>
<text x="263.5" y="104.2">○</text>
<text x="292.2" y="104.2">7</text>
<text x="330.8" y="104.2">53625 series</text>
<text x="66.1" y="113.8" transform="rotate(-90 66.1 113.8)">(E)</text>
<text x="263.5" y="109.2">○</text>
<text x="292.2" y="109.2">8</text>
<text x="308.1" y="109.2">52885 series</text>
<text x="330.8" y="109.2">53647 series</text>
<text x="263.5" y="114.2">○</text>
<text x="263.5" y="119.2">○</text>
<text x="291.2" y="119.2">10</text>
<text x="292.2" y="114.2">9</text>
<text x="330.8" y="114.2">53649 series</text>
<text x="330.8" y="119.2">53627 series</text>
<text x="291.2" y="124.2">12</text>
<text x="330.8" y="124.2">55091 series</text>
<text x="291.2" y="129.2">13</text>
<text x="330.8" y="129.2">53625 series</text>
<text x="291.2" y="134.2">14</text>
<text x="308.1" y="134.2">52901 series</text>
<text x="330.8" y="134.2">53647 series</text>
<text x="291.2" y="139.2">15</text>
<text x="330.8" y="139.2">53649 series</text>
<text x="190.4" y="144.5">52885 series</text>
<text x="190.4" y="148.9">52901 series</text>
<text x="250.6" y="149.7">本図製品該当高さ</text>
<text x="284.5" y="149.8">嵌合高さ E</text>
<text x="291.2" y="144.3">16</text>
<text x="307.6" y="149.8">リセプタクル</text>
<text x="330.8" y="144.3">53627 series</text>
<text x="335.6" y="149.8">プラグ</text>
<text x="190.4" y="152.7">Receptacle</text>
<text x="250.5" y="154.2">Height Application</text>
<text x="280.9" y="154.2">Stacking Height</text>
<text x="309.4" y="154.2">Receptacle</text>
<text x="337.3" y="154.2">Plug</text>
<text x="219.8" y="247.1">GENERAL TOLERANCES</text>
<text x="219.8" y="250.9">(UNLESS SPECIFIED)</text>
<text x="214" y="255.7">UNDER</text>
<text x="214.1" y="263.3">OVER</text>
<text x="232" y="263.3">UNDER</text>
<text x="214.1" y="270.9">OVER</text>
<text x="320.4" y="290.6">A3-SIZE</text>
</g>
<text font-size="3.4" x="336.5" y="290.6">52885</text>
<g font-size="3.2">
<text x="391.3" y="281.9">PSD</text>
<text x="400.1" y="281.9">001</text>
</g>
<g font-size="2.8">
<text x="297.2" y="268.6">CHK'D: KSASAKI</text>
<text x="297.2" y="275.9">INITIAL REVISION:</text>
<text x="308.3" y="272.2">TKUSUHARA01</text>
<text x="221.4" y="284.7">DRAFT WHERE APPLICABLE</text>
<text x="228" y="287.8">MUST REMAIN</text>
<text x="308.3" y="283.3">MSASAO</text>
<text x="6.1" y="291">DOCUMENT STATUS</text>
<text x="37.4" y="291">P1</text>
<text x="45" y="291">RELEASE DATE</text>
<text x="70.1" y="291">2018/08/17</text>
<text x="88.7" y="291">07:05:08</text>
<text x="224.5" y="290.8">WITHIN DIMENSIONS</text>
</g>
<g font-size="2.7">
<text x="297.2" y="264.9">DRWN: RMIYAMOTO</text>
<text x="335.6" y="264.9">2018/08/16</text>
<text x="335.6" y="268.5">2018/08/17</text>
<text x="297.2" y="272.2">APPR:</text>
<text x="335.6" y="272.2">2018/08/17</text>
<text x="297.2" y="279.6">DRWN: MNAGATA</text>
<text x="337.1" y="279.6">2004/03/19</text>
<text x="297.2" y="283.3">APPR:</text>
<text x="337.1" y="283.3">2004/03/19</text>
</g>
<g font-size="2.6">
<text x="297.2" y="261.2">EC NO:</text>
<text x="308.3" y="261.2">602629</text>
<text x="369.7" y="261.4">0.635 PITCH B TO B</text>
<text x="361.4" y="264.7">S/T REC. HSG ASSY -LEAD FREE-</text>
<text x="361.7" y="272.9">PRODUCT CUSTOMER DRAWING</text>
<text x="352.5" y="290.4">SEE CHART</text>
<text x="372.9" y="290.4">GENERAL MARKET</text>
<text x="403.3" y="290.4">2 OF 2</text>
</g>
<text font-size="2.3" x="297.1" y="248.1">CURRENT REV DESC:</text>
<g font-size="1.9">
<text x="271.2" y="244.9">THIS DRAWING CONTAINS INFORMATION THAT IS PROPRIETARY TO MOLEX ELECTRONIC TECHNOLOGIES, LLC AND SHOULD NOT BE USED WITHOUT WRITTEN PERMISSION</text>
<text x="272.1" y="255.6">GENERAL TOLERANCES</text>
<text x="271.2" y="262.1">ANGULAR TOL</text>
<text x="274.5" y="258">(UNLESS SPECIFIED)</text>
<text x="285.8" y="262.1">±</text>
<text x="290" y="262.1">3.0 °</text>
<text x="271.2" y="266.3">4 PLACES</text>
<text x="285.8" y="266.2">±</text>
<text x="290.6" y="266.2">0.2</text>
<text x="271.2" y="270.4">3 PLACES</text>
<text x="271.2" y="274.5">2 PLACES</text>
<text x="285.8" y="270.4">±</text>
<text x="285.8" y="274.5">±</text>
<text x="289.9" y="270.4">0.25</text>
<text x="290.5" y="274.5">0.3</text>
<text x="271.2" y="278.7">1 PLACE</text>
<text x="285.8" y="278.7">±</text>
<text x="271.3" y="282.8">0 PLACES</text>
<text x="273" y="286.3">DRAFT WHERE APPLICABLE</text>
<text x="285.8" y="282.8">±</text>
<text x="275.7" y="291.2">WITHIN DIMENSIONS</text>
<text x="278.1" y="288.8">MUST REMAIN</text>
</g>
<text font-size="1.7" x="407.2" y="276.2">REVISION</text>
<g font-size="1.5">
<text x="271.2" y="247.2">DIMENSION UNITS</text>
<text x="288.3" y="247.2">SCALE</text>
<text x="349.3" y="276.2">DOCUMENT NUMBER</text>
<text x="390.7" y="276.2">DOC TYPE</text>
<text x="399" y="276.2">DOC PART</text>
<text x="297.7" y="285.9">THIRD ANGLE PROJECTION</text>
<text x="323" y="285.9">DRAWING</text>
<text x="338.6" y="285.9">SERIES</text>
<text x="349.3" y="285.8">MATERIAL NUMBER</text>
<text x="371.4" y="285.9">CUSTOMER</text>
<text x="400.7" y="285.9">SHEET NUMBER</text>
</g>
<g font-size="1.1">
<text x="5.1" y="293.5">FORMAT: master-tb-prod-A3</text>
<text x="5.1" y="294.9">REVISION: H</text>
<text x="5.1" y="296.3">DATE: 2018/01/18</text>
</g>
</svg>
